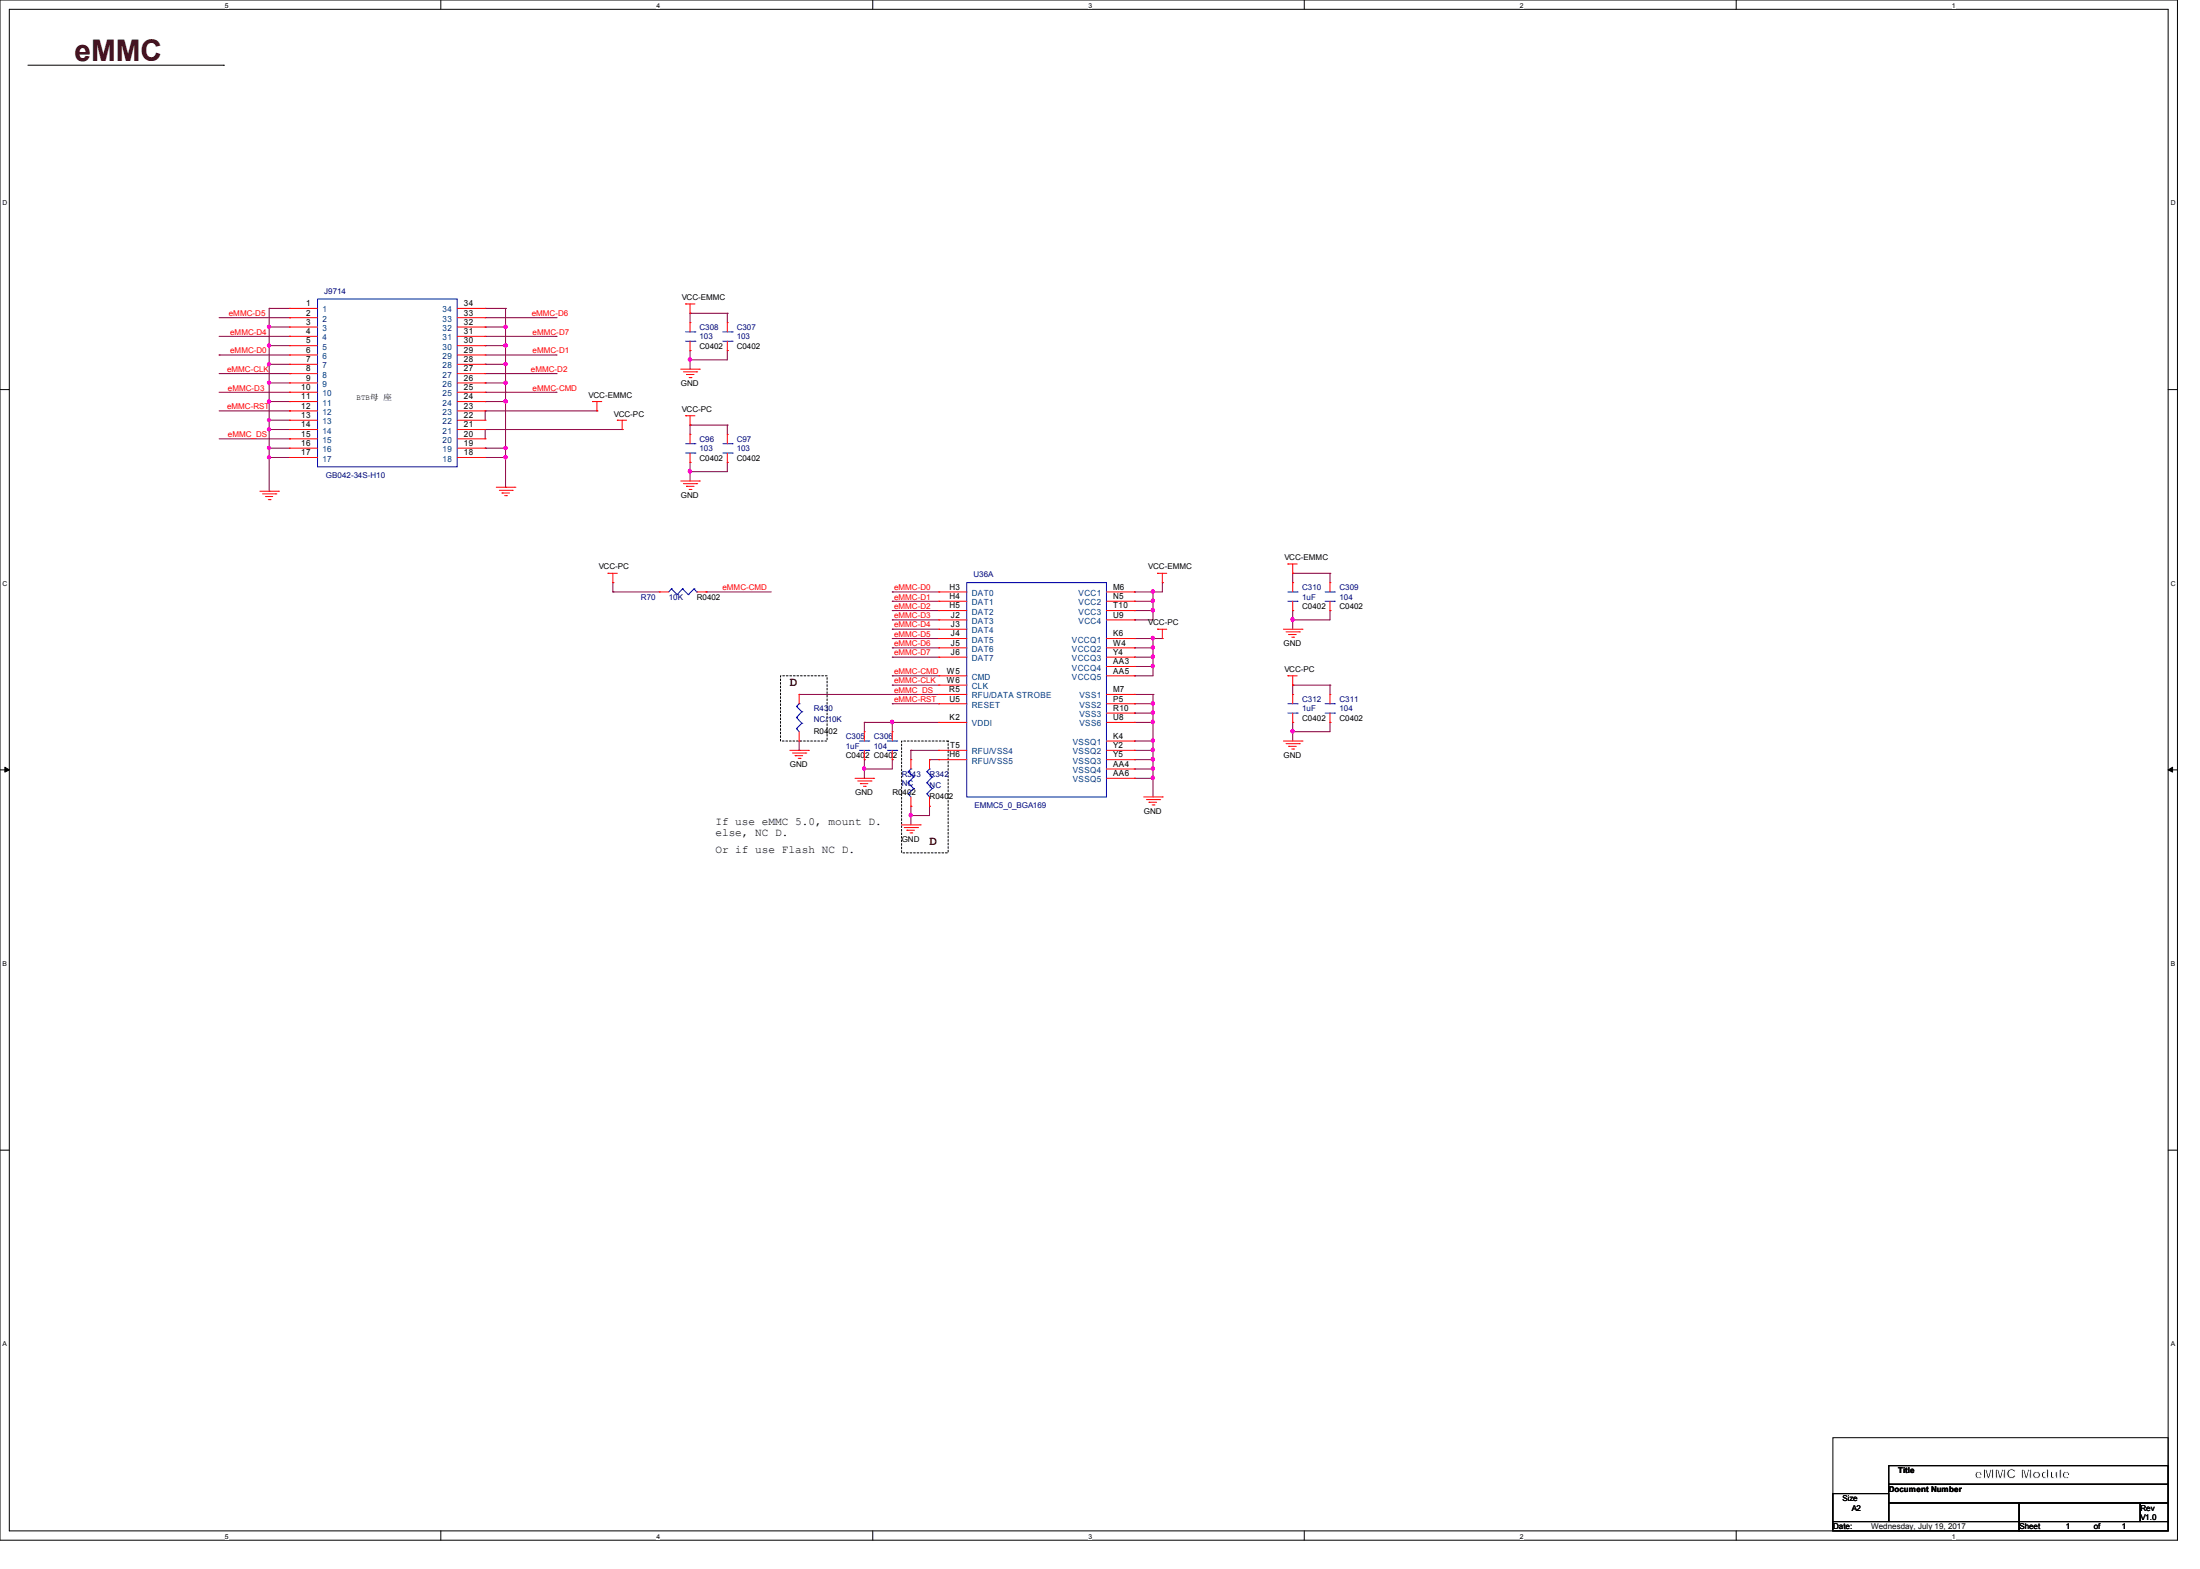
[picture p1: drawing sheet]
<svg xmlns="http://www.w3.org/2000/svg" width="210mm" height="150mm" viewBox="0 0 210 150" stroke-linecap="round" stroke-linejoin="round" font-family="sans-serif">
<path d="M0 0h207.8v146.9h-207.8zM.9 .9h206.1v145.1h-206.1z" fill="none" stroke="#000" stroke-width=".1"/>
<g fill="#fff">
<path d="M21.5 .1h.3v.7h-.3z"/>
<path d="M21.5 146.2h.3v.7h-.3z"/>
</g>
<path d="M42.1 0v.9M42.1 146v.9" fill="none" stroke="#000" stroke-width=".1"/>
<g fill="#fff">
<path d="M62.7 .1h.3v.7h-.3z"/>
<path d="M62.7 146.2h.3v.7h-.3z"/>
</g>
<path d="M83.3 0v.9M83.3 146v.9" fill="none" stroke="#000" stroke-width=".1"/>
<g fill="#fff">
<path d="M103.9 .1h.3v.7h-.3z"/>
<path d="M103.9 146.2h.3v.7h-.3z"/>
</g>
<path d="M124.5 0v.9M124.5 146v.9" fill="none" stroke="#000" stroke-width=".1"/>
<g fill="#fff">
<path d="M145.1 .1h.3v.7h-.3z"/>
<path d="M145.1 146.2h.3v.7h-.3z"/>
</g>
<path d="M165.7 0v.9M165.7 146v.9" fill="none" stroke="#000" stroke-width=".1"/>
<g fill="#fff">
<path d="M186.3 .1h.3v.7h-.3z"/>
<path d="M186.3 146.2h.3v.7h-.3z"/>
<path d="M.3 19h.4v.7h-.4z"/>
<path d="M207.2 19h.5v.7h-.5z"/>
<path d="M.3 55.3h.4v.7h-.4z"/>
<path d="M207.2 55.3h.5v.7h-.5z"/>
</g>
<path d="M0 37.2h.9M207 37.2h.8" fill="none" stroke="#000" stroke-width=".1"/>
<g fill="#fff">
<path d="M.3 91.6h.4v.7h-.4z"/>
<path d="M207.2 91.6h.4v.7h-.4z"/>
</g>
<path d="M0 73.4h.9M207 73.4h.8" fill="none" stroke="#000" stroke-width=".1"/>
<path d="M.5 73.2l.4 .2-.4 .3zM207 73.4l.4-.2v.5z" fill="#000" stroke="#000" stroke-width=".1"/>
<g fill="#fff">
<path d="M.3 127.8h.3v.8h-.3z"/>
<path d="M207.2 127.8h.4v.8h-.4z"/>
</g>
<g fill="none" stroke="#000" stroke-width=".1">
<path d="M2.7 6.2h18.6M21.3 6.2h.1M0 109.7h.9M207 109.7h.8M175 137.2h32v8.8h-32zM180.3 139.8h26.7v1.8h-26.7zM175 145.2h17.7v.8h-17.7zM175 142.5h5.3v2.7h-5.3zM180.3 143.4h12.4v1.8h-12.4zM180.3 141.6h26.7v1.8h-26.7zM192.7 145.2h14.3v.8h-14.3zM192.7 143.4h11.6v1.8h-11.6z"/>
<path d="M204.3 143.4h2.7v1.8h-2.7z"/>
</g>
<path d="M74.5 64.5h4.4v6.2h-4.4zM86.1 70.7h4.4v10.7h-4.4z" fill="none" stroke="#000" stroke-width=".1" stroke-dasharray=".2 .2"/>
<g fill="none" stroke="#800040" stroke-width=".1">
<path d="M20.9 33.9h.1M20.9 39.2h6.7M20.9 30.3h6.7M20.9 32.1h6.7M20.9 35.6h6.7M20.9 37.4h6.7M20.9 33.9h6.7M25.7 29.4h.1M25.7 31.2h.1M25.7 33h.1M25.7 34.8h.1M25.7 36.5h.1"/>
<path d="M25.7 38.3h.1M25.7 29.4v17.5M25.7 29.4h1.9M25.7 31.2h1.9M25.7 33h1.9M25.7 34.8h1.9M25.7 36.5h1.9M25.7 38.3h1.9M27.6 30.3h.1M27.6 32.1h.1M27.6 35.6h.1M27.6 37.4h.1"/>
<path d="M27.6 39.2h.1M46.3 38.3h.1M46.3 36.5h.1M46.3 34.8h.1M46.3 33h.1M46.3 31.2h.1M46.3 39.2h.1M46.3 29.4h2M46.3 39.2h10.7M46.3 39.2v.9M46.3 30.3h6.8M46.3 32.1h6.8"/>
<path d="M46.3 33.9h6.8M46.3 35.6h6.8M46.3 37.4h6.8M46.3 31.2h2M46.3 33h2M46.3 34.8h2M46.3 36.5h2M46.3 38.3h2M48.3 29.4h.1M48.3 31.2h.1M48.3 38.3h.1M48.3 36.5h.1"/>
<path d="M48.3 34.8h.1M48.3 33h.1M48.3 29.4v17.1M53.1 30.3h.1M53.1 32.1h.1M53.1 33.9h.1M53.1 35.6h.1M53.1 37.4h.1M57 39.2h.1M65.9 34.3h.1M65.9 33.4h.1M65.9 29.9h.1"/>
<path d="M65.9 29.9v.9M65.9 33.4v1.8M65.9 29.9h3.5M69.4 29.9h.1M69.4 33.4h.1M69.4 33.4v.9h-3.5M69.4 29.9v.9M20.9 41.9h6.7M25.7 42.8h.1M25.7 43.6h.1M25.7 46.9h.1M25.7 41h.1"/>
<path d="M25.7 40.1h.1M25.7 42.8h1.9M25.7 43.6h1.9M25.7 41h1.9M25.7 40.1h1.9M27.6 41.9h.1M46.3 42.8h.1M46.3 43.6h.1M46.3 41h.1M46.3 41h13.1M46.3 41v.9M46.3 42.8h2"/>
<path d="M46.3 43.6h2M48.3 43.6h.1M48.3 46.5h.1M48.3 42.8h.1M58.5 55.6h.1M58.5 56.5h.1M58.5 55.6v.9M58.5 56.5h4.4M59.4 41h.1M65.9 45h.1M65.9 44.1h.1M65.9 40.6h.1"/>
<path d="M65.9 40.6v.8M65.9 44.1v1.8M65.9 40.6h3.5M67.4 56.5h.1M67.4 56.5h6.2M69.4 40.6h.1M69.4 44.1h.1M69.4 44.1v.9h-3.5M69.4 40.6v.8M85.2 56.5h.1M85.2 57.4h.1M85.2 58.2h.1"/>
<path d="M85.2 59.1h.1M85.2 56.5h4.4M85.2 57.4h4.4M85.2 58.2h4.4M85.2 59.1h4.4M108.3 56.5h.1M108.3 57.4h.1M108.3 58.2h.1M108.3 59.1h.1M108.3 57.4h1.8M108.3 58.2h1.8M110.1 56.5h.1"/>
<path d="M110.1 58.2h.1M110.1 57.4h.1M110.1 56.5v2.6h-1.8M111 55.6h.1M111 55.6v.9h-2.7M123.4 59.1h.1M123.4 58.2h.1M123.4 54.7h.1M123.4 54.7v.9M123.4 58.2v1.8M123.4 54.7h3.6M127 54.7h.1"/>
<path d="M127 58.2h.1M127 58.2v.9h-3.6M127 54.7v.9M76.3 71.6h.1M76.3 66.2h.1M76.3 70.7v.9M76.3 66.2h13.3M82.5 73.4h.1M82.5 72.5h.1M82.5 68.9h.1M82.5 68.9v.9M82.5 72.5v1.7"/>
<path d="M82.5 68.9h7.1M85.2 60h.1M85.2 60.9h.1M85.2 61.8h.1M85.2 62.7h.1M85.2 64.5h.1M85.2 65.4h.1M85.2 67.1h.1M85.2 68.9h.1M85.2 72.5h.1M85.2 72.5v.9h-2.7M85.2 68.9v.9"/>
<path d="M85.2 61.8h4.4M85.2 62.7h4.4M85.2 64.5h4.4M85.2 67.1h4.4M85.2 60h4.4M85.2 60.9h4.4M85.2 65.4h4.4M86.9 71.6h.1M86.9 77.8h.1M86.9 76.9h.1M86.9 71.6v.9M86.9 76.9v1.8"/>
<path d="M86.9 71.6h2.7M88.7 72.5h.1M88.7 76.9h.1M88.7 76.9v.9h-1.8M88.7 72.5h.9M108.3 61.8h.1M108.3 62.7h.1M108.3 63.6h.1M108.3 64.5h.1M108.3 66.2h.1M108.3 67.1h.1M108.3 68h.1"/>
<path d="M108.3 68.9h.1M108.3 70.7h.1M108.3 71.6h.1M108.3 72.5h.1M108.3 73.4h.1M108.3 74.2h.1M108.3 60.9h.1M108.3 61.8h1.8M108.3 62.7h1.8M108.3 63.6h1.8M108.3 66.2h1.8M108.3 67.1h1.8"/>
<path d="M108.3 68h1.8M108.3 68.9h1.8M108.3 70.7h1.8M108.3 71.6h1.8M108.3 72.5h1.8M108.3 73.4h1.8M108.3 74.2h1.8M108.3 60.9h2.7M110.1 60.9h.1M110.1 61.8h.1M110.1 62.7h.1M110.1 63.6h.1"/>
<path d="M110.1 74.2h.1M110.1 68.9h.1M110.1 66.2h.1M110.1 73.4h.1M110.1 68h.1M110.1 71.6h.1M110.1 67.1h.1M110.1 72.5h.1M110.1 70.7h.1M110.1 60.9v3.6h-1.8M110.1 66.2v9.8M123.4 69.8h.1"/>
<path d="M123.4 68.9h.1M123.4 65.4h.1M123.4 65.4v.8M123.4 68.9v1.8M123.4 65.4h3.6M127 65.4h.1M127 68.9h.1M127 68.9v.9h-3.6M127 65.4v.8"/>
</g>
<g fill="#f0f" stroke="#f0f" stroke-width=".1">
<path d="M48.1 43.5h.3v.2h-.3z" fill-rule="evenodd"/>
<path d="M48.1 38.2h.3v.2h-.3z" fill-rule="evenodd"/>
<path d="M48.1 42.6h.3v.2h-.3z" fill-rule="evenodd"/>
<path d="M48.1 36.4h.3v.2h-.3z" fill-rule="evenodd"/>
<path d="M48.1 34.6h.3v.2h-.3z" fill-rule="evenodd"/>
<path d="M48.1 32.9h.3v.2h-.3z" fill-rule="evenodd"/>
<path d="M48.1 31.1h.3v.2h-.3z" fill-rule="evenodd"/>
<path d="M48.1 43.5h.3v.2h-.3z" fill-rule="evenodd"/>
<path d="M48.1 38.2h.3v.2h-.3z" fill-rule="evenodd"/>
<path d="M48.1 42.6h.3v.2h-.3z" fill-rule="evenodd"/>
<path d="M48.1 36.4h.3v.2h-.3z" fill-rule="evenodd"/>
<path d="M48.1 34.6h.3v.2h-.3z" fill-rule="evenodd"/>
<path d="M48.1 32.9h.3v.2h-.3z" fill-rule="evenodd"/>
<path d="M48.1 31.1h.3v.2h-.3z" fill-rule="evenodd"/>
<circle cx="25.7" cy="31.2" r=".15"/>
<circle cx="25.7" cy="42.7" r=".15"/>
<circle cx="25.7" cy="43.6" r=".15"/>
<circle cx="25.7" cy="41" r=".15"/>
<circle cx="25.7" cy="33" r=".15"/>
<circle cx="25.7" cy="34.7" r=".15"/>
<circle cx="25.7" cy="36.5" r=".15"/>
<circle cx="25.7" cy="38.3" r=".15"/>
<circle cx="25.7" cy="40.1" r=".15"/>
<circle cx="65.8" cy="34.3" r=".16"/>
<circle cx="65.8" cy="44.9" r=".16"/>
<circle cx="110" cy="57.3" r=".16"/>
<circle cx="110" cy="56.4" r=".16"/>
<circle cx="110" cy="58.2" r=".16"/>
<circle cx="110" cy="62.6" r=".16"/>
<circle cx="110" cy="61.8" r=".16"/>
<circle cx="110" cy="63.5" r=".16"/>
<circle cx="110" cy="67.1" r=".16"/>
<circle cx="110" cy="70.6" r=".16"/>
<circle cx="110" cy="73.3" r=".16"/>
<circle cx="110" cy="74.2" r=".16"/>
<circle cx="110" cy="68.9" r=".16"/>
<circle cx="110" cy="68" r=".16"/>
<circle cx="110" cy="72.4" r=".16"/>
<circle cx="110" cy="71.5" r=".16"/>
<circle cx="82.5" cy="73.3" r=".16"/>
<circle cx="85.1" cy="68.9" r=".16"/>
<circle cx="86.9" cy="77.8" r=".16"/>
<circle cx="110" cy="60.9" r=".16"/>
<circle cx="123.4" cy="69.8" r=".16"/>
<circle cx="123.4" cy="59.1" r=".16"/>
</g>
<g fill="none" stroke="#f00" stroke-width=".1">
<path d="M27.6 29.4h.1M27.6 30.3h.1M27.6 31.2h.1M27.6 32.1h.1M27.6 33h.1M27.6 33.9h.1M27.6 34.8h.1M27.6 35.6h.1M27.6 36.5h.1M27.6 37.4h.1M27.6 38.3h.1M27.6 39.2h.1"/>
<path d="M27.6 38.3h2.7M27.6 29.4h2.7M27.6 30.3h2.7M27.6 31.2h2.7M27.6 32.1h2.7M27.6 33h2.7M27.6 33.9h2.7M27.6 34.8h2.7M27.6 35.6h2.7M27.6 36.5h2.7M27.6 37.4h2.7M27.6 39.2h2.7"/>
<path d="M43.6 38.3h2.7M43.6 29.4h2.7M43.6 30.3h2.7M43.6 31.2h2.7M43.6 32.1h2.7M43.6 33h2.7M43.6 33.9h2.7M43.6 34.8h2.7M43.6 35.6h2.7M43.6 36.5h2.7M43.6 37.4h2.7M43.6 39.2h2.7"/>
<path d="M46.3 39.2h.1M46.3 38.3h.1M46.3 37.4h.1M46.3 36.5h.1M46.3 35.6h.1M46.3 34.8h.1M46.3 33.9h.1M46.3 33h.1M46.3 32.1h.1M46.3 31.2h.1M46.3 30.3h.1M46.3 29.4h.1"/>
<path d="M56.6 38.3h.1M56.6 38.3h.8M57 39.2h.1M57 38.3v.9M65 35.2h1.8M65.2 35.5h1.3M65.4 29h.1M65.4 39.7h.1M65.4 29h.9M65.4 39.7h.9M65.5 35.7h.1M65.5 35.7h.7"/>
<path d="M65.8 36h.2M65.9 29.9h.1M65.9 33.4h.1M65.9 30.8h.1M65.9 29v.9M65.9 30.8v.9M65.9 32.6v.8M65.9 39.7v.9M66 36h.1M66.5 35.5h.1M66.8 35.2h.1M69.4 33.4h.1"/>
<path d="M69.4 30.8h.1M69.4 30.8v.9M69.4 32.6v.8M24.8 46.9h1.8M25.1 47.1h1.2M25.4 47.4h.1M25.4 47.4h.6M25.6 47.7h.2M25.8 47.7h.1M26.3 47.1h.1M26.6 46.9h.1M27.6 40.1h.1"/>
<path d="M27.6 41h.1M27.6 41.9h.1M27.6 42.8h.1M27.6 43.6h.1M27.6 40.1h2.7M27.6 41h2.7M27.6 41.9h2.7M27.6 42.8h2.7M27.6 43.6h2.7M43.6 40.1h2.7M43.6 41h2.7M43.6 41.9h2.7"/>
<path d="M43.6 42.8h2.7M43.6 43.6h2.7M46.3 43.6h.1M46.3 42.8h.1M46.3 41.9h.1M46.3 41h.1M46.3 40.1h.1M47.4 46.5h1.7M47.7 46.8h1.2M47.9 47h.1M47.9 47h.7M48.2 47.3h.1"/>
<path d="M48.3 47.3h.1M48.9 46.8h.1M49.1 46.5h.1M58 54.7h.1M58 54.7h.9M58.5 55.6h.1M58.5 54.7v.9M58.9 40.1h.1M58.9 40.1h.9M59.4 41h.1M59.4 40.1v.9M62.9 56.5h.1"/>
<path d="M62.9 56.5h.9M65 45.9h1.8M65.2 46.1h1.3M65.5 46.4h.1M65.5 46.4h.7M65.8 46.7h.2M65.9 40.6h.1M65.9 44.1h.1M65.9 41.4h.1M65.9 41.4v.9M65.9 43.2v.9M66 46.7h.1"/>
<path d="M66.5 46.1h.1M66.5 56.5h.9M66.8 45.9h.1M67.4 56.5h.1M69.4 44.1h.1M69.4 41.4h.1M69.4 41.4v.9M69.4 43.2v.9M89.6 56.5h.1M89.6 57.4h.1M89.6 58.2h.1M89.6 59.1h.1"/>
<path d="M89.6 56.5h2.7M89.6 57.4h2.7M89.6 58.2h2.7M89.6 59.1h2.7M105.6 56.5h2.7M105.6 57.4h2.7M105.6 58.2h2.7M105.6 59.1h2.7M108.3 56.5h.1M108.3 57.4h.1M108.3 58.2h.1M108.3 59.1h.1"/>
<path d="M110.5 54.7h.1M110.5 54.7h.9M111 55.6h.1M111 54.7v.9M122.9 53.8h.1M122.9 53.8h.9M123.4 54.7h.1M123.4 58.2h.1M123.4 55.6h.1M123.4 53.8v.9M123.4 55.6v.9M123.4 57.4v.8"/>
<path d="M127 58.2h.1M127 55.6h.1M127 55.6v.9M127 57.4v.8M75.4 71.6h1.8M75.6 71.8h1.3M75.9 72.1h.1M75.9 72.1h.7M76.2 72.3h.2M76.3 70.7h.1M76.3 66.2h.1M76.3 66.2v.9"/>
<path d="M76.3 69.8v.9M76.4 72.3h.1M76.9 71.8h.1M77.2 71.6h.1M81.6 74.2h1.8M81.9 74.5h1.2M82.1 74.8h.1M82.1 74.8h.7M82.4 75h.2M82.5 72.5h.1M82.5 69.8h.1M82.5 69.8v.9"/>
<path d="M82.5 71.6v.9M82.6 75h.1M83.1 74.5h.1M83.4 74.2h.1M85.2 72.5h.1M85.2 69.8h.1M85.2 69.8v.9M85.2 71.6v.9M86.1 78.7h1.7M86.3 78.9h1.3M86.6 79.2h.1M86.6 79.2h.7"/>
<path d="M86.9 79.5h.1M86.9 76.9h.1M86.9 72.5h.1M86.9 72.5v.9M86.9 76v.9M87 79.5h.1M87.6 78.9h.1M87.8 78.7h.1M88.7 76.9h.1M88.7 72.5h.1M88.7 72.5v.9M88.7 76v.9"/>
<path d="M89.6 60h.1M89.6 60.9h.1M89.6 61.8h.1M89.6 62.7h.1M89.6 68.9h.1M89.6 72.5h.1M89.6 66.2h.1M89.6 71.6h.1M89.6 67.1h.1M89.6 64.5h.1M89.6 65.4h.1M89.6 71.6h2.7"/>
<path d="M89.6 60h2.7M89.6 64.5h2.7M89.6 60.9h2.7M89.6 61.8h2.7M89.6 62.7h2.7M89.6 68.9h2.7M89.6 66.2h2.7M89.6 72.5h2.7M89.6 67.1h2.7M89.6 65.4h2.7M105.6 74.2h2.7M105.6 71.6h2.7"/>
<path d="M105.6 64.5h2.7M105.6 70.7h2.7M105.6 60.9h2.7M105.6 61.8h2.7M105.6 62.7h2.7M105.6 68.9h2.7M105.6 66.2h2.7M105.6 72.5h2.7M105.6 67.1h2.7M105.6 68h2.7M105.6 63.6h2.7M105.6 73.4h2.7"/>
<path d="M108.3 70.7h.1M108.3 60.9h.1M108.3 66.2h.1M108.3 67.1h.1M108.3 68h.1M108.3 68.9h.1M108.3 61.8h.1M108.3 71.6h.1M108.3 62.7h.1M108.3 72.5h.1M108.3 63.6h.1M108.3 64.5h.1"/>
<path d="M108.3 73.4h.1M108.3 74.2h.1M109.2 76h1.8M109.4 76.3h1.3M109.7 76.5h.1M109.7 76.5h.7M110 76.8h.1M110.1 76.8h.1M110.5 60h.1M110.5 60h.9M110.7 76.3h.1M111 76h.1"/>
<path d="M111 60.9h.1M111 60v.9M122.5 60h1.8M122.5 70.7h1.8M122.8 60.3h1.2M122.8 70.9h1.2M122.9 64.5h.1M122.9 64.5h.9M123 60.5h.1M123 71.2h.1M123 60.5h.7M123 71.2h.7"/>
<path d="M123.3 60.8h.2M123.3 71.5h.2M123.4 65.4h.1M123.4 68.9h.1M123.4 66.2h.1M123.4 64.5v.9M123.4 66.2v.9M123.4 68v.9M123.5 60.8h.1M123.5 71.5h.1M124 60.3h.1M124 70.9h.1"/>
<path d="M124.3 60h.1M124.3 70.7h.1M127 68.9h.1M127 66.2h.1M127 66.2v.9M127 68v.9"/>
</g>
<g fill="none" stroke="#00f" stroke-width=".1">
<path d="M30.3 28.5h13.3v16h-13.3zM65.4 32.6h.9M65.4 31.7h.9M66.3 32.6h.1M66.3 31.7h.1M69 32.6h.9M69 31.7h.9M69.9 32.6h.1M69.9 31.7h.1M64.1 56.2l-.3 .3M64.1 56.2h.1M64.1 56.2l.5 .5"/>
<path d="M64.6 56.7h.1M65.1 56.2h.1M65.1 56.2l.6 .5M65.1 56.2l-.5 .5M65.4 43.2h.9M65.4 42.3h.9M65.7 56.7h.1M66.2 56.2l-.5 .5M66.2 56.2h.1M66.2 56.2l.3 .3M66.3 43.2h.1M66.3 42.3h.1"/>
<path d="M66.5 56.5h.1M69 43.2h.9M69 42.3h.9M69.9 43.2h.1M69.9 42.3h.1M92.3 55.6h13.3v20.4h-13.3zM122.9 57.4h.9M122.9 56.5h.9M123.8 57.4h.1M123.8 56.5h.1M126.5 57.4h.9M126.5 56.5h.9"/>
<path d="M127.4 57.4h.1M127.4 56.5h.1M76 69.5h.1M76 68.5h.1M76 67.4h.1M76 69.5l.3 .3M76 68.5l.5 .5M76 67.4l.5 .5M76.3 67.1l-.3 .3M76.3 67.1h.1M76.5 69l-.5 .5M76.5 67.9l-.5 .6"/>
<path d="M76.5 69h.1M76.5 67.9h.1M82 71.6h.9M82 70.7h.9M82.9 71.6h.1M82.9 70.7h.1M84.7 71.6h.9M84.7 70.7h.9M85.6 71.6h.1M85.6 70.7h.1M86.7 75.7h.1M86.7 74.7h.1"/>
<path d="M86.7 73.6h.1M86.7 75.7l.2 .3M86.7 74.7l.5 .5M86.7 73.6l.5 .5M86.9 73.4l-.2 .2M86.9 73.4h.1M87.2 75.2l-.5 .5M87.2 74.1l-.5 .6M87.2 75.2h.1M87.2 74.1h.1M88.5 75.7h.1M88.5 74.7h.1"/>
<path d="M88.5 73.6h.1M88.5 75.7l.2 .3M88.5 74.7l.5 .5M88.5 73.6l.5 .5M88.7 73.4l-.2 .2M88.7 73.4h.1M89 75.2l-.5 .5M89 74.1l-.5 .6M89 75.2h.1M89 74.1h.1M122.9 68h.9M122.9 67.1h.9"/>
<path d="M123.8 68h.1M123.8 67.1h.1M126.5 68h.9M126.5 67.1h.9M127.4 68h.1M127.4 67.1h.1"/>
</g>
<text font-size="2.8" fill="#400000" x="7.1" y="5.8">eMMC</text>
<g font-size="1.2" fill="#400000">
<text x="75.4" y="65.5">D</text>
<text x="88.7" y="80.6">D</text>
</g>
<text font-size="1.2" x="188.5" y="141">eMMC Module</text>
<g font-size="1.1">
<text x="68.3" y="78.7">If use eMMC 5.0, mount D.</text>
<text x="68.3" y="79.8">else, NC D.</text>
<text x="68.3" y="81.4">Or if use Flash NC D.</text>
</g>
<g font-size=".8">
<text x="29.2" y="29.2">1</text>
<text x="44.3" y="29.2">34</text>
<text x="65.1" y="28.6">VCC-EMMC</text>
<text x="29.2" y="30.1">2</text>
<text x="29.2" y="31">3</text>
<text x="29.2" y="31.9">4</text>
<text x="29.2" y="32.8">5</text>
<text x="29.2" y="33.7">6</text>
<text x="29.2" y="34.5">7</text>
<text x="29.2" y="35.4">8</text>
<text x="44.3" y="35.4">27</text>
<text x="44.3" y="34.5">28</text>
<text x="44.3" y="33.7">29</text>
<text x="44.3" y="32.8">30</text>
<text x="44.3" y="31.9">31</text>
<text x="44.3" y="31">32</text>
<text x="44.3" y="30.1">33</text>
<text x="66.8" y="33.3">C0402</text>
<text x="70.3" y="33.3">C0402</text>
<text x="28.7" y="37.2">10</text>
<text x="28.7" y="38.1">11</text>
<text x="28.7" y="39">12</text>
<text x="28.7" y="39.9">13</text>
<text x="28.7" y="40.8">14</text>
<text x="28.7" y="41.7">15</text>
<text x="29.2" y="36.3">9</text>
<text x="34" y="38.1">BTB母 座</text>
<text x="44.3" y="41.7">20</text>
<text x="44.3" y="40.8">21</text>
<text x="44.3" y="39.9">22</text>
<text x="44.3" y="39">23</text>
<text x="44.3" y="38.1">24</text>
<text x="44.3" y="37.2">25</text>
<text x="44.3" y="36.3">26</text>
<text x="56.2" y="38">VCC-EMMC</text>
<text x="58.6" y="39.8">VCC-PC</text>
<text x="65" y="36.8">GND</text>
<text x="65.1" y="39.3">VCC-PC</text>
<text x="28.7" y="42.5">16</text>
<text x="28.7" y="43.4">17</text>
<text x="44.3" y="43.4">18</text>
<text x="44.3" y="42.5">19</text>
<text x="65" y="47.5">GND</text>
<text x="66.8" y="43.9">C0402</text>
<text x="70.3" y="43.9">C0402</text>
<text x="122.6" y="53.4">VCC-EMMC</text>
<text x="57.2" y="54.3">VCC-PC</text>
<text x="66.5" y="57.2">R0402</text>
<text x="90.6" y="56.3">H3</text>
<text x="90.6" y="57.2">H4</text>
<text x="90.6" y="58">H5</text>
<text x="90.8" y="58.9">J2</text>
<text x="90.8" y="59.8">J3</text>
<text x="106.3" y="56.3">M6</text>
<text x="106.3" y="57.2">N5</text>
<text x="106.3" y="58">T10</text>
<text x="106.3" y="58.9">U9</text>
<text x="109.6" y="54.3">VCC-EMMC</text>
<text x="109.6" y="59.6">VCC-PC</text>
<text x="124.3" y="58.1">C0402</text>
<text x="127.9" y="58.1">C0402</text>
<text x="90.4" y="64.3">W5</text>
<text x="90.4" y="65.2">W6</text>
<text x="90.8" y="60.7">J4</text>
<text x="90.8" y="61.6">J5</text>
<text x="90.8" y="62.5">J6</text>
<text x="106.3" y="60.7">K6</text>
<text x="106.3" y="61.6">W4</text>
<text x="106.3" y="62.5">Y4</text>
<text x="106.3" y="63.4">AA3</text>
<text x="106.3" y="64.3">AA5</text>
<text x="122.5" y="61.6">GND</text>
<text x="122.6" y="64.1">VCC-PC</text>
<text x="77.7" y="70">R0402</text>
<text x="90.6" y="66">R5</text>
<text x="90.6" y="68.7">K2</text>
<text x="90.6" y="66.9">U5</text>
<text x="90.7" y="71.4">T5</text>
<text x="106.3" y="70.5">K4</text>
<text x="106.3" y="66">M7</text>
<text x="106.3" y="66.9">P5</text>
<text x="106.3" y="67.8">R10</text>
<text x="106.3" y="68.7">U8</text>
<text x="106.3" y="71.4">Y2</text>
<text x="124.3" y="68.7">C0402</text>
<text x="127.9" y="68.7">C0402</text>
<text x="75.4" y="73.2">GND</text>
<text x="80.7" y="72.3">C0402 C0402</text>
<text x="81.6" y="75.9">GND</text>
<text x="85.2" y="75.9">R0402</text>
<text x="88.7" y="76.2">R0402</text>
<text x="90.6" y="72.3">H6</text>
<text x="106.3" y="72.3">Y5</text>
<text x="106.3" y="73.2">AA4</text>
<text x="106.3" y="74">AA6</text>
<text x="109.2" y="77.6">GND</text>
<text x="122.5" y="72.3">GND</text>
<text x="86.1" y="80.3">GND</text>
<text x="175.9" y="143.2">Size</text>
<text x="180.3" y="142.3">Document Number</text>
<text x="181.2" y="140.5">Title</text>
<text x="175" y="145.9">Date:</text>
<text x="176.8" y="144.1">A2</text>
<text x="178.6" y="145.9">Wednesday, July 19, 2017</text>
<text x="192.8" y="145.9">Sheet</text>
<text x="197.2" y="145.9">1</text>
<text x="199.9" y="145.9">of</text>
<text x="202.5" y="145.9">1</text>
<text x="204.3" y="144.1">Rev</text>
<text x="204.3" y="145">V1.0</text>
</g>
<g font-size=".8" fill="#004080">
<text x="30.8" y="29.8">1</text>
<text x="42.3" y="29.8">34</text>
<text x="30.8" y="30.7">2</text>
<text x="30.8" y="31.6">3</text>
<text x="30.8" y="32.5">4</text>
<text x="30.8" y="33.4">5</text>
<text x="30.8" y="34.2">6</text>
<text x="30.8" y="35.1">7</text>
<text x="42.3" y="35.1">28</text>
<text x="42.3" y="34.2">29</text>
<text x="42.3" y="33.4">30</text>
<text x="42.3" y="32.5">31</text>
<text x="42.3" y="31.6">32</text>
<text x="42.3" y="30.7">33</text>
<text x="30.8" y="36">8</text>
<text x="30.8" y="36.9">9</text>
<text x="30.8" y="37.8">10</text>
<text x="30.8" y="38.7">11</text>
<text x="30.8" y="39.6">12</text>
<text x="30.8" y="40.5">13</text>
<text x="30.8" y="41.4">14</text>
<text x="42.3" y="41.4">21</text>
<text x="42.3" y="40.5">22</text>
<text x="42.3" y="39.6">23</text>
<text x="42.3" y="38.7">24</text>
<text x="42.3" y="37.8">25</text>
<text x="42.3" y="36.9">26</text>
<text x="42.3" y="36">27</text>
<text x="30.8" y="42.2">15</text>
<text x="30.8" y="43.1">16</text>
<text x="30.8" y="44">17</text>
<text x="42.3" y="44">18</text>
<text x="42.3" y="43.1">19</text>
<text x="42.3" y="42.2">20</text>
<text x="92.8" y="56.9">DAT0</text>
<text x="92.8" y="57.7">DAT1</text>
<text x="92.8" y="58.6">DAT2</text>
<text x="92.8" y="59.5">DAT3</text>
<text x="103" y="56.9">VCC1</text>
<text x="103" y="57.7">VCC2</text>
<text x="103" y="58.6">VCC3</text>
<text x="103" y="59.5">VCC4</text>
<text x="92.8" y="60.4">DAT4</text>
<text x="92.8" y="61.3">DAT5</text>
<text x="92.8" y="62.2">DAT6</text>
<text x="92.8" y="63.1">DAT7</text>
<text x="92.8" y="64.9">CMD</text>
<text x="92.8" y="65.7">CLK</text>
<text x="102.3" y="61.3">VCCQ1</text>
<text x="102.3" y="62.2">VCCQ2</text>
<text x="102.3" y="63.1">VCCQ3</text>
<text x="102.3" y="64">VCCQ4</text>
<text x="102.3" y="64.9">VCCQ5</text>
<text x="92.8" y="69.3">VDDI</text>
<text x="92.8" y="66.6">RFU/DATA STROBE</text>
<text x="92.8" y="72">RFU/VSS4</text>
<text x="92.8" y="67.5">RESET</text>
<text x="102.4" y="71.1">VSSQ1</text>
<text x="102.4" y="72">VSSQ2</text>
<text x="103" y="66.6">VSS1</text>
<text x="103" y="67.5">VSS2</text>
<text x="103" y="68.4">VSS3</text>
<text x="103" y="69.3">VSS6</text>
<text x="92.8" y="72.9">RFU/VSS5</text>
<text x="102.4" y="72.9">VSSQ3</text>
<text x="102.4" y="73.7">VSSQ4</text>
<text x="102.4" y="74.6">VSSQ5</text>
</g>
<g font-size=".8" fill="#000080">
<text x="30.9" y="28">J9714</text>
<text x="66.8" y="31.5">C308</text>
<text x="66.8" y="32.4">103</text>
<text x="70.3" y="31.5">C307</text>
<text x="70.3" y="32.4">103</text>
<text x="31.1" y="45.6">GB042-34S-H10</text>
<text x="66.8" y="42.2">C96</text>
<text x="66.8" y="43.1">103</text>
<text x="70.3" y="42.2">C97</text>
<text x="70.3" y="43.1">103</text>
<text x="61.2" y="57.2">R70</text>
<text x="63.8" y="57.2">10K</text>
<text x="92.9" y="55">U36A</text>
<text x="124.3" y="56.3">C310</text>
<text x="124.3" y="57.2">1uF</text>
<text x="127.9" y="56.3">C309</text>
<text x="127.9" y="57.2">104</text>
<text x="77.7" y="67.9">R430</text>
<text x="77.7" y="68.9">NC/10K</text>
<text x="80.7" y="70.5">C305</text>
<text x="80.7" y="71.4">1uF</text>
<text x="83.4" y="70.5">C306</text>
<text x="83.4" y="71.4">104</text>
<text x="124.3" y="67">C312</text>
<text x="124.3" y="67.9">1uF</text>
<text x="127.9" y="67">C311</text>
<text x="127.9" y="67.9">104</text>
<text x="86.1" y="74.1">R343</text>
<text x="86.1" y="75">NC</text>
<text x="88.7" y="74.1">R342</text>
<text x="88.7" y="75.1">NC</text>
<text x="93" y="77.1">EMMC5_0_BGA169</text>
</g>
<g font-size=".8" fill="#f00">
<text x="21.7" y="35.5">eMMC-CLK</text>
<text x="21.8" y="30.1">eMMC-D5</text>
<text x="22" y="31.9">eMMC-D4</text>
<text x="22" y="33.7">eMMC-D0</text>
<text x="50.7" y="35.5">eMMC-D2</text>
<text x="50.8" y="30.1">eMMC-D6</text>
<text x="50.8" y="31.9">eMMC-D7</text>
<text x="50.8" y="33.7">eMMC-D1</text>
<text x="21.7" y="39">eMMC-RST</text>
<text x="21.8" y="37.3">eMMC-D3</text>
<text x="21.8" y="41.7">eMMC_DS</text>
<text x="50.8" y="37.3">eMMC-CMD</text>
<text x="69" y="56.3">eMMC-CMD</text>
<text x="85.3" y="56.3">eMMC-D0</text>
<text x="85.3" y="57.2">eMMC-D1</text>
<text x="85.3" y="58.1">eMMC-D2</text>
<text x="85.3" y="59">eMMC-D3</text>
<text x="85.3" y="59.9">eMMC-D4</text>
<text x="85.3" y="60.7">eMMC-D5</text>
<text x="85.3" y="61.6">eMMC-D6</text>
<text x="85.3" y="62.5">eMMC-D7</text>
<text x="85.3" y="64.3">eMMC-CMD</text>
<text x="85.3" y="65.2">eMMC-CLK</text>
<text x="85.3" y="67">eMMC-RST</text>
<text x="85.3" y="66.1">eMMC_DS</text>
</g>
<g font-size=".6">
<text x="21.5" y=".7">5</text>
<text x="62.7" y=".7">4</text>
<text x="103.9" y=".7">3</text>
<text x="145.1" y=".7">2</text>
<text x="186.3" y=".7">1</text>
<text x=".3" y="19.6">D</text>
<text x="207.2" y="19.6">D</text>
<text x=".3" y="55.9">C</text>
<text x="207.2" y="55.9">C</text>
<text x=".3" y="92.2">B</text>
<text x="207.2" y="92.2">B</text>
<text x=".3" y="128.4">A</text>
<text x="207.2" y="128.4">A</text>
<text x="21.5" y="146.8">5</text>
<text x="62.7" y="146.8">4</text>
<text x="103.9" y="146.8">3</text>
<text x="145.1" y="146.8">2</text>
<text x="186.3" y="146.8">1</text>
</g>
</svg>
